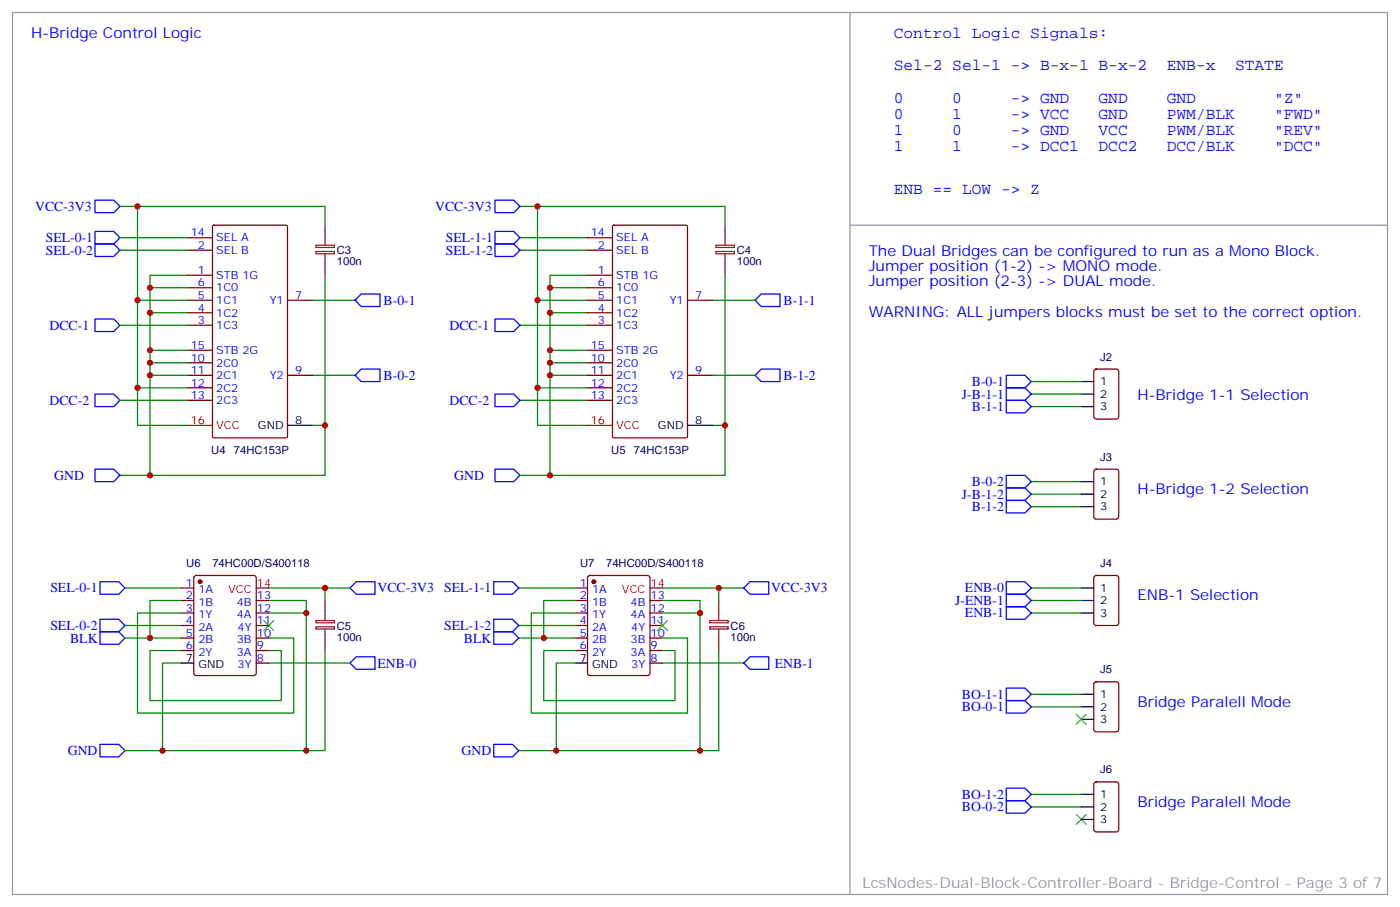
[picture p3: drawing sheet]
<svg xmlns="http://www.w3.org/2000/svg" width="395mm" height="256mm" viewBox="0 0 395 256" stroke-linecap="round" stroke-linejoin="round" font-family="sans-serif">
<g fill="none" stroke="#008700" stroke-width=".35">
<path d="M33.5 58.2h5.3v61.7h14.1M38.8 58.2h52.9v5.3M146.4 58.2h5.3v61.7h14.1M151.7 58.2h52.9v5.3M33.5 67h19.4M33.5 70.6h19.4M52.9 77.6h-10.6v3.5M91.7 77.6v42.3M146.4 67h19.4M146.4 70.6h19.4M165.8 77.6h-10.6v3.5M204.6 77.6v42.3"/>
<path d="M33.5 91.7h19.4M38.8 84.7h14.1M42.3 98.8v35.3h49.4v-14.2h-3.5M42.3 88.2h10.6M52.9 81.1h-10.6v17.7h10.6M88.2 84.7h12.3M146.4 91.7h19.4M151.7 84.7h14.1M155.2 98.8v35.3h49.4v-14.2h-3.5M155.2 88.2h10.6M165.8 81.1h-10.6v17.7h10.6M201.1 84.7h12.3"/>
<path d="M33.5 112.9h19.4M38.8 109.4h14.1M42.3 102.3h10.6M42.3 105.8h10.6M88.2 105.8h12.3M146.4 112.9h19.4M151.7 109.4h14.1M155.2 102.3h10.6M155.2 105.8h10.6M201.1 105.8h12.3M291 114.7h14.2M291 111.1h14.2"/>
<path d="M291 107.6h14.2M33.5 134.1h8.8M146.4 134.1h8.8M291 135.8h14.2M291 139.3h14.2M291 142.9h14.2M35.3 179.9h15.9M35.3 165.8h15.9M35.3 176.4h15.9M51.2 169.3h-8.9v10.6M51.2 172.9h-12.4v28.2h44.1v-21.2h-7.1M75.8 169.3h10.6v42.4"/>
<path d="M75.8 172.9h10.6M75.8 165.8h23M91.7 165.8v3.5M146.4 179.9h15.9M146.4 165.8h15.9M146.4 176.4h15.9M162.3 172.9h-12.4v28.2h44.1v-21.2h-7M162.3 169.3h-8.8v10.6M187 169.3h10.6v42.4M187 172.9h10.6M187 165.8h22.9M202.8 165.8v3.5"/>
<path d="M291 172.9h14.2M291 165.8h14.2M291 169.3h14.2M51.2 187h-5.3v24.7h-10.6M51.2 183.4h-8.9v14.2h37.1v-14.2h-3.6M75.8 187h23M91.7 183.4v28.3h-45.8M162.3 183.4h-8.8v14.2h37v-14.2h-3.5M162.3 187h-5.3v24.7h-10.6M187 187h22.9M202.8 183.4v28.3h-45.8M291 195.8h14.2"/>
<path d="M291 199.3h14.2M291 227.5h14.2M291 224h14.2"/>
</g>
<g fill="none" stroke="#00f" stroke-width=".35">
<path d="M26.8 56.4h5.3l1.8 1.8-1.8 1.8h-5.3zM139.7 56.4h5.3l1.8 1.8-1.8 1.8h-5.3zM26.8 68.8h5.3l1.8 1.8-1.8 1.7h-5.3zM26.8 65.3h5.3l1.8 1.7-1.8 1.8h-5.3zM139.7 65.3h5.3l1.8 1.7-1.8 1.8h-5.3zM139.7 68.8h5.3l1.8 1.8-1.8 1.7h-5.3zM26.8 90h5.3l1.8 1.7-1.8 1.8h-5.3zM102 82.9h5.2v3.5h-5.2l-1.8-1.7zM139.7 90h5.3l1.8 1.7-1.8 1.8h-5.3zM214.8 82.9h5.3v3.5h-5.3l-1.7-1.7zM26.8 111.1h5.3l1.8 1.8-1.8 1.8h-5.3zM102 104.1h5.2v3.5h-5.2l-1.8-1.8z"/>
<path d="M139.7 111.1h5.3l1.8 1.8-1.8 1.8h-5.3zM214.8 104.1h5.3v3.5h-5.3l-1.7-1.8zM284 112.9h5.3l1.7 1.8-1.7 1.7h-5.3zM284 109.4h5.3l1.7 1.7-1.7 1.8h-5.3zM284 105.8h5.3l1.7 1.8-1.7 1.8h-5.3zM26.8 132.3h5.3l1.8 1.8-1.8 1.7h-5.3zM139.7 132.3h5.3l1.8 1.8-1.8 1.7h-5.3zM284 134.1h5.3l1.7 1.7-1.7 1.8h-5.3zM284 137.6h5.3l1.7 1.7-1.7 1.8h-5.3zM284 141.1h5.3l1.7 1.8-1.7 1.7h-5.3zM28.2 178.2h5.3l1.8 1.7-1.8 1.8h-5.3zM28.2 174.6h5.3l1.8 1.8-1.8 1.8h-5.3z"/>
<path d="M28.2 164h5.3l1.8 1.8-1.8 1.8h-5.3zM100.5 164h5.3v3.6h-5.3l-1.7-1.8zM139.3 164h5.3l1.8 1.8-1.8 1.8h-5.3zM139.3 174.6h5.3l1.8 1.8-1.8 1.8h-5.3zM139.3 178.2h5.3l1.8 1.7-1.8 1.8h-5.3zM211.7 164h5.3v3.6h-5.3l-1.8-1.8zM284 171.1h5.3l1.7 1.8-1.7 1.7h-5.3zM284 167.6h5.3l1.7 1.7-1.7 1.8h-5.3zM284 164h5.3l1.7 1.8-1.7 1.8h-5.3zM98.8 187l1.7-1.8h5.3v3.5h-5.3zM209.9 187l1.8-1.8h5.3v3.5h-5.3zM284 194h5.3l1.7 1.8-1.7 1.8h-5.3z"/>
<path d="M284 197.6h5.3l1.7 1.7-1.7 1.8h-5.3zM28.2 209.9h5.3l1.8 1.8-1.8 1.7h-5.3zM139.3 209.9h5.3l1.8 1.8-1.8 1.7h-5.3zM284 225.8h5.3l1.7 1.7-1.7 1.8h-5.3zM284 222.2h5.3l1.7 1.8-1.7 1.8h-5.3z"/>
</g>
<g fill="none" stroke="#870000" stroke-width=".35">
<path d="M52.9 77.6h7.1M52.9 70.6h7.1M52.9 67h7.1M60 63.7l.3-.2h20.5l.3 .2v59.4l-.2 .3-20.6 .1-.3-.2zM165.8 77.6h7.1M165.8 70.6h7.1M165.8 67h7.1M172.9 63.7l.3-.2h20.5l.3 .2v59.4l-.2 .3-20.6 .1-.3-.2zM52.9 91.7h7.1M52.9 88.2h7.1M52.9 84.7h7.1M52.9 81.1h7.1"/>
<path d="M52.9 98.8h7.1M81.1 84.7h7.1M165.8 91.7h7.1M165.8 88.2h7.1M165.8 84.7h7.1M165.8 81.1h7.1M165.8 98.8h7.1M194 84.7h7.1M52.9 105.8h7.1M52.9 102.3h7.1M52.9 109.4h7.1M52.9 112.9h7.1"/>
<path d="M81.1 105.8h7.1M165.8 105.8h7.1M165.8 102.3h7.1M165.8 109.4h7.1M165.8 112.9h7.1M194 105.8h7.1M308.9 104.3l.5-.2h5.6l.7 .4v13l-.4 .6-5.9 .1-.7-.5v-12.9zM308.9 132.5l.5-.2h5.6l.7 .4v13l-.4 .6-5.9 .1-.7-.5v-12.9zM51.2 165.8h3.5M51.2 169.3h3.5M51.2 172.9h3.5M51.2 176.4h3.5"/>
<path d="M51.2 179.9h3.5M54.9 162.5l.5-.2h16.2l.7 .4v27.1l-.4 .6-16.5 .1-.7-.5v-27zM72.3 169.3h3.5M72.3 172.9h3.5M72.3 176.4h3.5M72.3 179.9h3.5M162.3 165.8h3.5M162.3 169.3h3.5M162.3 172.9h3.5M162.3 176.4h3.5M162.3 179.9h3.5M166 162.5l.5-.2h16.2l.7 .4v27.1l-.4 .6-16.5 .1-.6-.5-.1-27z"/>
<path d="M183.4 169.3h3.6M183.4 172.9h3.6M183.4 176.4h3.6M183.4 179.9h3.6M308.9 162.5l.5-.2h5.6l.7 .4v13l-.4 .6-5.9 .1-.7-.5v-12.9zM51.2 183.4h3.5M72.3 183.4h3.5M72.3 187h3.5M162.3 183.4h3.5M183.4 183.4h3.6M183.4 187h3.6M308.9 192.5l.5-.2h5.6l.7 .4v13l-.4 .6-5.9 .1-.7-.5v-12.9z"/>
<path d="M308.9 220.7l.5-.2h5.6l.7 .4v13l-.4 .6-5.9 .1-.7-.5v-12.9z"/>
</g>
<g fill="none" stroke="#000" stroke-width=".35">
<path d="M81.1 119.9h7.1M194 119.9h7.1M305.2 114.7h3.5M305.2 107.6h3.5M305.2 111.1h3.5M305.2 135.8h3.5M305.2 139.3h3.5M305.2 142.9h3.5M305.2 172.9h3.5M305.2 165.8h3.5M305.2 169.3h3.5M51.2 187h3.5"/>
<path d="M162.3 187h3.5M305.2 195.8h3.5M305.2 199.3h3.5M305.2 202.8h3.5M305.2 231.1h3.5M305.2 224h3.5M305.2 227.5h3.5"/>
</g>
<path d="M52.9 119.9h7.1M165.8 119.9h7.1M72.3 165.8h3.5M183.4 165.8h3.6" fill="none" stroke="#f00" stroke-width=".35"/>
<g fill="none" stroke="#8c2424" stroke-width=".35">
<path d="M89.2 70.9h5.2v.6h-5.2zM89.2 69.1h5.2v.7h-5.2zM91.7 63.5v5.6M91.7 71.6v6M202.1 70.9h5.2v.6h-5.2zM202.1 69.1h5.2v.7h-5.2zM204.6 63.5v5.6M204.6 71.6v6M89.2 176.7h5.2v.7h-5.2zM89.2 175h5.2v.6h-5.2zM91.7 169.3v5.7M91.7 177.4v6"/>
<path d="M200.3 176.7h5.2v.7h-5.2zM200.3 175h5.2v.6h-5.2zM202.8 169.3v5.7M202.8 177.4v6"/>
</g>
<path d="M74.4 175l2.9 2.8M77.3 175l-2.9 2.8M185.6 175l2.8 2.8M188.4 175l-2.8 2.8M303.7 201.4l2.9 2.9M306.6 201.4l-2.9 2.9M303.7 229.7l2.9 2.8M306.6 229.7l-2.9 2.8" fill="none" stroke="#3c3" stroke-width=".35"/>
<g fill="#870000" stroke="#870000" stroke-width=".35">
<circle cx="56.4" cy="164" r=".53"/>
<circle cx="167.6" cy="164" r=".53"/>
</g>
<path d="M3.5 3.5h388.1v248.7h-388.1zM239.9 3.5v248.7M239.9 63.5h151.7" fill="none" stroke="#999" stroke-width=".35"/>
<g fill="#c00">
<circle cx="151.7" cy="109.4" r=".88"/>
<circle cx="151.7" cy="84.7" r=".88"/>
<circle cx="155.2" cy="102.3" r=".88"/>
<circle cx="155.2" cy="105.8" r=".88"/>
<circle cx="155.2" cy="88.2" r=".88"/>
<circle cx="155.2" cy="134.1" r=".88"/>
<circle cx="155.2" cy="98.8" r=".88"/>
<circle cx="155.2" cy="81.1" r=".88"/>
<circle cx="151.7" cy="58.2" r=".88"/>
<circle cx="204.6" cy="119.9" r=".88"/>
<circle cx="91.7" cy="119.9" r=".88"/>
<circle cx="38.8" cy="58.2" r=".88"/>
<circle cx="42.3" cy="81.1" r=".88"/>
<circle cx="42.3" cy="98.8" r=".88"/>
<circle cx="42.3" cy="134.1" r=".88"/>
<circle cx="42.3" cy="88.2" r=".88"/>
<circle cx="42.3" cy="105.8" r=".88"/>
<circle cx="42.3" cy="102.3" r=".88"/>
<circle cx="38.8" cy="109.4" r=".88"/>
<circle cx="38.8" cy="84.7" r=".88"/>
<circle cx="42.3" cy="179.9" r=".88"/>
<circle cx="45.9" cy="211.7" r=".88"/>
<circle cx="86.4" cy="211.7" r=".88"/>
<circle cx="86.4" cy="172.9" r=".88"/>
<circle cx="91.7" cy="165.8" r=".88"/>
<circle cx="202.8" cy="165.8" r=".88"/>
<circle cx="197.6" cy="172.9" r=".88"/>
<circle cx="197.6" cy="211.7" r=".88"/>
<circle cx="157" cy="211.7" r=".88"/>
<circle cx="153.5" cy="179.9" r=".88"/>
</g>
<g font-size="4.6" fill="#00f">
<text x="252.2" y="10.6">Control Logic Signals:</text>
<text x="252.2" y="19.8">Sel-2 Sel-1 -&gt; B-x-1 B-x-2</text>
<text x="329.3" y="19.8">ENB-x</text>
<text x="348.5" y="19.8">STATE</text>
<text x="252.2" y="28.9">0</text>
<text x="268.7" y="28.9">0</text>
<text x="285.3" y="28.9">-&gt; GND</text>
<text x="310" y="28.9">GND</text>
<text x="329.3" y="28.9">GND</text>
<text x="359.6" y="28.9">&quot;Z&quot;</text>
<text x="252.2" y="33.5">0</text>
<text x="268.7" y="33.5">1</text>
<text x="285.3" y="33.5">-&gt; VCC</text>
<text x="310" y="33.5">GND</text>
<text x="329.3" y="33.5">PWM/BLK</text>
<text x="359.6" y="33.5">&quot;FWD&quot;</text>
<text x="252.2" y="38.1">1</text>
<text x="268.7" y="38.1">0</text>
<text x="285.3" y="38.1">-&gt; GND</text>
<text x="310" y="38.1">VCC</text>
<text x="329.3" y="38.1">PWM/BLK</text>
<text x="359.6" y="38.1">&quot;REV&quot;</text>
<text x="252.2" y="42.7">1</text>
<text x="268.7" y="42.7">1</text>
<text x="285.3" y="42.7">-&gt; DCC1</text>
<text x="310" y="42.7">DCC2</text>
<text x="329.3" y="42.7">DCC/BLK</text>
<text x="359.6" y="42.7">&quot;DCC&quot;</text>
<text x="252.2" y="54.7">ENB == LOW -&gt; Z</text>
</g>
<g font-size="4.2" fill="#00f">
<text x="8.8" y="10.6">H-Bridge Control Logic</text>
<text x="245.2" y="72.3">The Dual Bridges can be configured to run as a Mono Block.</text>
<text x="245.2" y="76.6">Jumper position (1-2) -&gt; MONO mode.</text>
<text x="245.2" y="80.8">Jumper position (2-3) -&gt; DUAL mode.</text>
<text x="245.2" y="89.3">WARNING: ALL jumpers blocks must be set to the correct option.</text>
<text x="321" y="112.9">H-Bridge 1-1 Selection</text>
<text x="321" y="139.3">H-Bridge 1-2 Selection</text>
<text x="321" y="169.3">ENB-1 Selection</text>
<text x="321" y="199.3">Bridge Paralell Mode</text>
<text x="321" y="227.5">Bridge Paralell Mode</text>
</g>
<text font-size="4.2" fill="#999" x="243.4" y="250.5">LcsNodes-Dual-Block-Controller-Board - Bridge-Control - Page 3 of 7</text>
<g font-size="3.9" fill="#00f">
<text x="9.9" y="59.5">VCC-3V3</text>
<text x="122.8" y="59.5">VCC-3V3</text>
<text x="12.9" y="71.9">SEL-0-2</text>
<text x="12.9" y="68.4">SEL-0-1</text>
<text x="125.8" y="68.4">SEL-1-1</text>
<text x="125.8" y="71.9">SEL-1-2</text>
<text x="108.3" y="86">B-0-1</text>
<text x="221.2" y="86">B-1-1</text>
<text x="14" y="93">DCC-1</text>
<text x="126.9" y="93">DCC-1</text>
<text x="108.3" y="107.1">B-0-2</text>
<text x="221.2" y="107.1">B-1-2</text>
<text x="271.5" y="112.4">J-B-1-1</text>
<text x="274.3" y="108.8">B-0-1</text>
<text x="14" y="114.2">DCC-2</text>
<text x="126.9" y="114.2">DCC-2</text>
<text x="274.3" y="115.9">B-1-1</text>
<text x="15.3" y="135.3">GND</text>
<text x="128.2" y="135.3">GND</text>
<text x="274.3" y="137.1">B-0-2</text>
<text x="271.5" y="140.6">J-B-1-2</text>
<text x="274.3" y="144.1">B-1-2</text>
<text x="14.2" y="167.1">SEL-0-1</text>
<text x="106.5" y="167.1">VCC-3V3</text>
<text x="125.3" y="167.1">SEL-1-1</text>
<text x="217.7" y="167.1">VCC-3V3</text>
<text x="272.3" y="167.1">ENB-0</text>
<text x="269.5" y="170.6">J-ENB-1</text>
<text x="14.2" y="177.6">SEL-0-2</text>
<text x="125.3" y="177.6">SEL-1-2</text>
<text x="272.3" y="174.1">ENB-1</text>
<text x="19.8" y="181.2">BLK</text>
<text x="130.9" y="181.2">BLK</text>
<text x="106.5" y="188.3">ENB-0</text>
<text x="218.7" y="188.3">ENB-1</text>
<text x="271.5" y="197">BO-1-1</text>
<text x="271.5" y="200.6">BO-0-1</text>
<text x="19.1" y="212.9">GND</text>
<text x="130.3" y="212.9">GND</text>
<text x="271.5" y="225.3">BO-1-2</text>
<text x="271.5" y="228.8">BO-0-2</text>
</g>
<g font-size="3.2" fill="#00f">
<text x="53.8" y="66.7">14</text>
<text x="55.8" y="70.2">2</text>
<text x="61" y="71.6">SEL B</text>
<text x="61" y="68.1">SEL A</text>
<text x="166.7" y="66.7">14</text>
<text x="168.7" y="70.2">2</text>
<text x="173.9" y="71.6">SEL B</text>
<text x="173.9" y="68.1">SEL A</text>
<text x="55.8" y="77.3">1</text>
<text x="168.7" y="77.3">1</text>
<text x="55.8" y="80.8">6</text>
<text x="61" y="78.7">STB 1G</text>
<text x="61" y="82.2">1C0</text>
<text x="168.7" y="80.8">6</text>
<text x="173.9" y="78.7">STB 1G</text>
<text x="173.9" y="82.2">1C0</text>
<text x="55.8" y="87.8">4</text>
<text x="55.8" y="84.3">5</text>
<text x="61" y="89.3">1C2</text>
<text x="61" y="85.7">1C1</text>
<text x="76.1" y="85.7">Y1</text>
<text x="83.3" y="84.3">7</text>
<text x="168.7" y="87.8">4</text>
<text x="168.7" y="84.3">5</text>
<text x="173.9" y="89.3">1C2</text>
<text x="173.9" y="85.7">1C1</text>
<text x="189" y="85.7">Y1</text>
<text x="196.1" y="84.3">7</text>
<text x="55.8" y="91.4">3</text>
<text x="61" y="92.8">1C3</text>
<text x="168.7" y="91.4">3</text>
<text x="173.9" y="92.8">1C3</text>
<text x="53.8" y="102">10</text>
<text x="53.8" y="98.4">15</text>
<text x="61" y="99.8">STB 2G</text>
<text x="166.7" y="102">10</text>
<text x="166.7" y="98.4">15</text>
<text x="173.9" y="99.8">STB 2G</text>
<text x="53.8" y="105.5">11</text>
<text x="61" y="103.4">2C0</text>
<text x="61" y="106.9">2C1</text>
<text x="76.1" y="106.9">Y2</text>
<text x="83.3" y="105.5">9</text>
<text x="166.7" y="105.5">11</text>
<text x="173.9" y="103.4">2C0</text>
<text x="173.9" y="106.9">2C1</text>
<text x="189" y="106.9">Y2</text>
<text x="196.1" y="105.5">9</text>
<text x="53.8" y="109">12</text>
<text x="53.8" y="112.5">13</text>
<text x="61" y="110.4">2C2</text>
<text x="61" y="113.9">2C3</text>
<text x="166.7" y="109">12</text>
<text x="166.7" y="112.5">13</text>
<text x="173.9" y="110.4">2C2</text>
<text x="173.9" y="113.9">2C3</text>
<text x="52.5" y="165.5">1</text>
<text x="56" y="167.2">1A</text>
<text x="163.6" y="165.5">1</text>
<text x="167.1" y="167.2">1A</text>
<text x="52.5" y="169">2</text>
<text x="52.5" y="172.5">3</text>
<text x="56" y="170.7">1B</text>
<text x="66.8" y="170.7">4B</text>
<text x="72.5" y="172.5">12</text>
<text x="72.5" y="169">13</text>
<text x="163.6" y="169">2</text>
<text x="163.6" y="172.5">3</text>
<text x="167.1" y="170.7">1B</text>
<text x="177.9" y="170.7">4B</text>
<text x="183.6" y="172.5">12</text>
<text x="183.6" y="169">13</text>
<text x="52.5" y="176">4</text>
<text x="52.5" y="179.6">5</text>
<text x="56" y="174.3">1Y</text>
<text x="56" y="177.8">2A</text>
<text x="66.8" y="174.3">4A</text>
<text x="67" y="177.8">4Y</text>
<text x="72.5" y="179.6">10</text>
<text x="72.5" y="176">11</text>
<text x="163.6" y="176">4</text>
<text x="163.6" y="179.6">5</text>
<text x="167.1" y="174.3">1Y</text>
<text x="167.1" y="177.8">2A</text>
<text x="178" y="174.3">4A</text>
<text x="178.2" y="177.8">4Y</text>
<text x="183.6" y="179.6">10</text>
<text x="183.6" y="176">11</text>
<text x="52.5" y="183.1">6</text>
<text x="56" y="181.3">2B</text>
<text x="56" y="184.9">2Y</text>
<text x="66.8" y="181.3">3B</text>
<text x="66.8" y="184.9">3A</text>
<text x="72.5" y="183.1">9</text>
<text x="163.6" y="183.1">6</text>
<text x="167.1" y="181.3">2B</text>
<text x="167.1" y="184.9">2Y</text>
<text x="177.9" y="181.3">3B</text>
<text x="178" y="184.9">3A</text>
<text x="183.6" y="183.1">9</text>
<text x="67" y="188.4">3Y</text>
<text x="72.5" y="186.6">8</text>
<text x="178.2" y="188.4">3Y</text>
<text x="183.6" y="186.6">8</text>
</g>
<g font-size="3.2" fill="#000080">
<text x="95.1" y="71.7">C3</text>
<text x="208" y="71.7">C4</text>
<text x="95.1" y="74.9">100n</text>
<text x="208" y="74.9">100n</text>
<text x="310.5" y="101.7">J2</text>
<text x="59.6" y="128.1">U4</text>
<text x="66" y="128.1">74HC153P</text>
<text x="172.5" y="128.1">U5</text>
<text x="178.9" y="128.1">74HC153P</text>
<text x="310.5" y="129.9">J3</text>
<text x="52.6" y="160">U6</text>
<text x="59.9" y="160">74HC00D/S400118</text>
<text x="163.7" y="160">U7</text>
<text x="171.1" y="160">74HC00D/S400118</text>
<text x="310.5" y="159.9">J4</text>
<text x="95.1" y="177.5">C5</text>
<text x="206.2" y="177.5">C6</text>
<text x="95.1" y="180.7">100n</text>
<text x="206.2" y="180.7">100n</text>
<text x="310.5" y="189.9">J5</text>
<text x="310.5" y="218.1">J6</text>
</g>
<g font-size="3.2">
<text x="310.4" y="108.7">1</text>
<text x="310.4" y="112.2">2</text>
<text x="83.3" y="119.6">8</text>
<text x="196.1" y="119.6">8</text>
<text x="310.4" y="115.7">3</text>
<text x="72.8" y="121">GND</text>
<text x="185.7" y="121">GND</text>
<text x="310.4" y="136.9">1</text>
<text x="310.4" y="143.9">3</text>
<text x="310.4" y="140.4">2</text>
<text x="310.4" y="166.9">1</text>
<text x="310.4" y="173.9">3</text>
<text x="310.4" y="170.4">2</text>
<text x="52.5" y="186.6">7</text>
<text x="56" y="188.4">GND</text>
<text x="163.6" y="186.6">7</text>
<text x="167.1" y="188.4">GND</text>
<text x="310.4" y="196.8">1</text>
<text x="310.4" y="203.9">3</text>
<text x="310.4" y="200.4">2</text>
<text x="310.4" y="225.1">1</text>
<text x="310.4" y="232.1">3</text>
<text x="310.4" y="228.6">2</text>
</g>
<g font-size="3.2" fill="#f00">
<text x="53.8" y="119.6">16</text>
<text x="166.7" y="119.6">16</text>
<text x="61" y="121">VCC</text>
<text x="173.9" y="121">VCC</text>
<text x="64.4" y="167.2">VCC</text>
<text x="72.5" y="165.5">14</text>
<text x="175.5" y="167.2">VCC</text>
<text x="183.6" y="165.5">14</text>
</g>
</svg>
